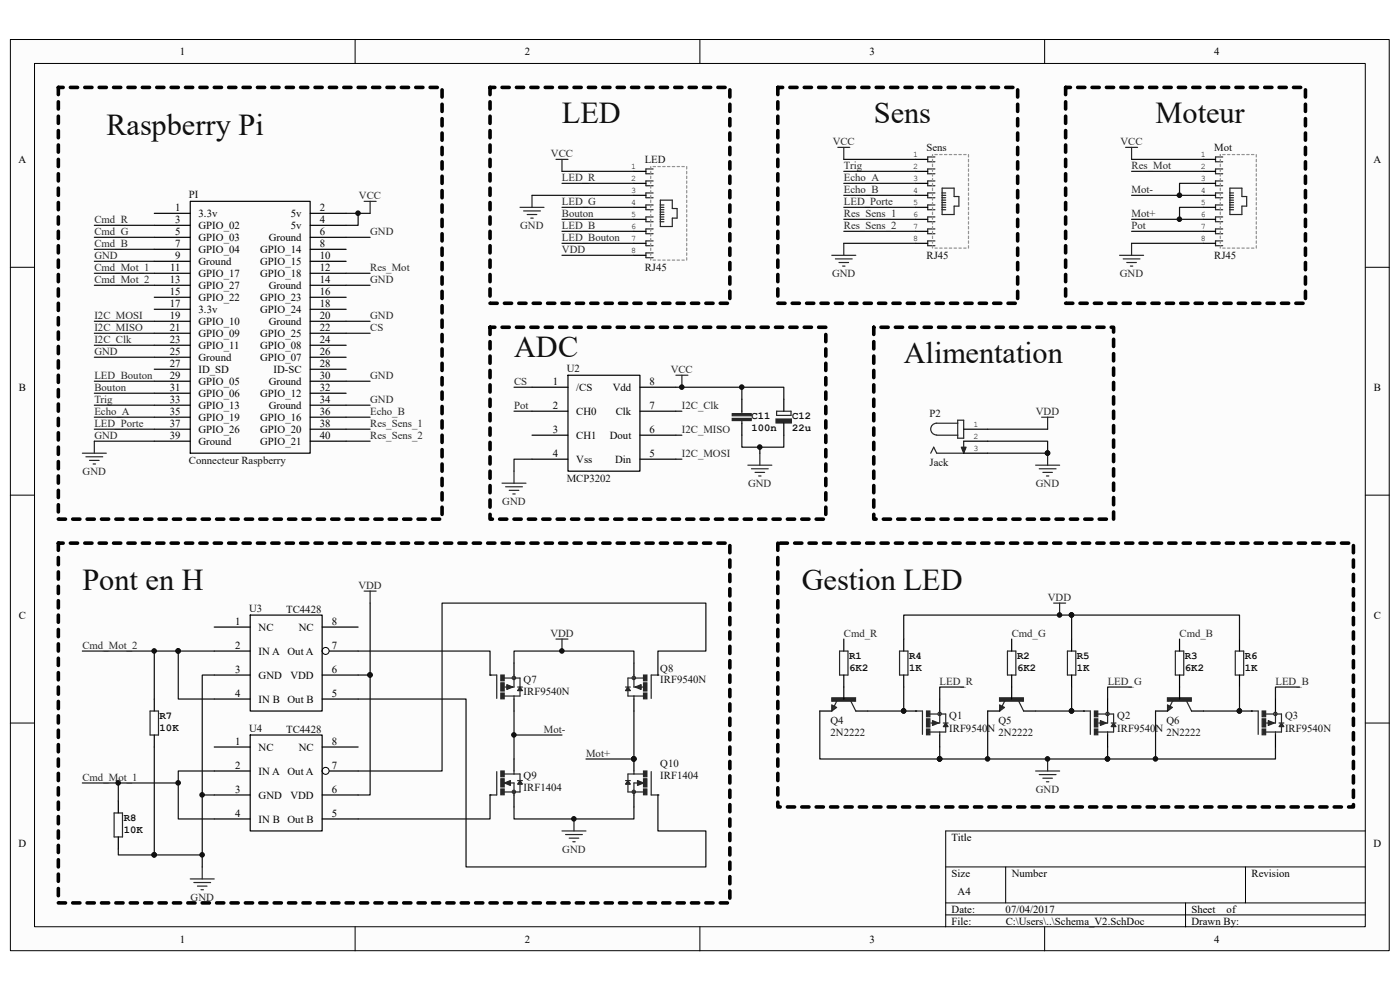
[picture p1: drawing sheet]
<svg xmlns="http://www.w3.org/2000/svg" width="297mm" height="210mm" viewBox="0 0 297 210" stroke-linecap="round" stroke-linejoin="round" font-family="sans-serif">
<path d="M2.2 8.4h292.5v193.3h-292.5z" fill="#fcfcfc"/>
<path d="M2.2 8.4h292.5v193.3h-292.5z" fill="none" stroke="#000" stroke-width=".21"/>
<path d="M7.4 13.5h282.2v183.1h-282.2z" fill="#fcfcfc"/>
<g fill="none" stroke="#000" stroke-width=".21">
<path d="M7.3 13.5h282.3v183.1h-282.3zM75.3 8.4v5.1M148.5 8.4v5.1M221.6 8.4v5.1M2.2 56.7h5.1M289.7 56.7h5.1M2.2 105h5.1M289.7 105h5.1M2.2 153.4h5.1M289.7 153.4h5.1M289.7 176.3h-89.1v20.3M75.3 196.6v5.1"/>
<path d="M148.5 196.6v5.1M200.6 183.9h89.1M200.6 191.5h89.1M200.6 194.1h89.1M213.4 183.9v7.6M221.6 196.6v5.1M251.5 191.5v5.1M264.2 183.9v7.6"/>
</g>
<g fill="none" stroke="#000" stroke-width=".25">
<path d="M134.5 36.4h2.5M134.5 38.9h2.5M194.3 33.8h2.5M194.3 36.4h2.5M194.3 38.9h2.5M255.3 33.8h2.6M255.3 36.4h2.6M255.3 38.9h2.6M32.7 45.3h7.7M32.7 47.8h7.7M32.7 50.3h7.7M32.7 52.9h7.7"/>
<path d="M32.7 55.4h7.7M32.7 58h7.7M40.4 42.7h25.4v53.4h-25.4zM65.8 45.3h7.6M65.8 47.8h7.6M65.8 50.3h7.6M65.8 52.9h7.6M65.8 55.4h7.6M65.8 58h7.6M134.5 41.4h2.5M134.5 44h2.5M134.5 46.5h2.5"/>
<path d="M134.5 49.1h2.5M134.5 51.6h2.5M134.5 54.2h2.5M194.3 41.4h2.5M194.3 44h2.5M194.3 46.5h2.5M194.3 49.1h2.5M194.3 51.6h2.5M255.3 41.4h2.6M255.3 44h2.6M255.3 46.5h2.6M255.3 49.1h2.6"/>
<path d="M255.3 51.6h2.6M32.7 60.5h7.7M32.7 63.1h7.7M32.7 65.6h7.7M32.7 68.2h7.7M32.7 70.7h7.7M32.7 73.2h7.7M32.7 75.8h7.7M32.7 78.3h7.7M65.8 60.5h7.6M65.8 63.1h7.6M65.8 65.6h7.6"/>
<path d="M65.8 68.2h7.6M65.8 70.7h7.6M65.8 73.2h7.6M65.8 75.8h7.6M65.8 78.3h7.6M120.5 79.6h15.3v20.4h-15.3zM32.7 80.9h7.7M32.7 83.4h7.7M32.7 86h7.7M32.7 88.5h7.7M32.7 91.1h7.7M32.7 93.6h7.7"/>
<path d="M65.8 80.9h7.6M65.8 83.4h7.6M65.8 86h7.6M65.8 88.5h7.6M65.8 91.1h7.6M65.8 93.6h7.6M112.9 82.1h7.6M112.9 87.2h7.6M112.9 92.3h7.6M112.9 97.4h7.6M135.8 82.1h7.6M135.8 87.2h7.6"/>
<path d="M135.8 92.3h7.6M135.8 97.4h7.6M157.4 84.7v2.5M157.4 89.8v2.5M166.3 84.7v2.5M166.3 89.8v2.5M204.4 91.1h5.1M204.4 93.6h5.1M204.4 96.1h5.1M45.5 133h7.6M45.5 138.1h7.6M68.3 138.1h7.7"/>
<path d="M179 135.6v2.5M191.7 135.6v2.5M214.6 135.6v2.5M227.3 135.6v2.5M250.2 135.6v2.5M263 135.6v2.5M45.5 143.2h7.6M45.5 148.3h7.6M68.3 143.2h7.7M68.3 148.3h7.7M173.9 150.8h2.6M179 143.2v5.1"/>
<path d="M181.6 150.8h2.5M191.7 143.2v2.5M209.5 150.8h2.6M214.6 143.2v5.1M217.2 150.8h2.5M227.3 143.2v2.5M245.2 150.8h2.5M250.2 143.2v5.1M252.8 150.8h2.5M263 143.2v2.5"/>
</g>
<g fill="none" stroke="#262626" stroke-width=".25">
<path d="M138.6 35.8h-1.6v1.1h1.6M138.6 38.4h-1.6v1h1.6M198.3 33.3h-1.5v1h1.5M198.3 35.8h-1.5v1.1h1.5M198.3 38.4h-1.5v1h1.5M199.9 39.9h2.5v1.8h1v2h-1v1.8h-2.5zM259.4 33.3h-1.5v1h1.5M259.4 35.8h-1.5v1.1h1.5M259.4 38.4h-1.5v1h1.5M260.9 39.9h2.6v1.8h1v2h-1v1.8h-2.6zM110.3 44h5.1M111.1 44.7h3.5"/>
<path d="M111.8 45.5h2.1M112.6 46.3h.5M112.9 41.4v2.6M138.6 40.9h-1.6v1h1.6M138.6 43.5h-1.6v1h1.6M138.6 46h-1.6v1h1.6M138.6 48.6h-1.6v1h1.6M138.6 51.1h-1.6v1h1.6M138.6 53.7h-1.6v1h1.6M140.1 43.5h.7M140.1 44.5h.7M140.1 46h.7"/>
<path d="M140.1 47h.7M140.1 45.5h.7M140.1 42.5h2.5v1.7h1v2.1h-1v1.8h-2.5zM140.1 44h.7M140.1 45h.7M140.1 46.5h.7M176.5 54.2h5.1M177.2 54.9h3.6M178 55.7h2M178.8 56.4h.5M179 51.6v2.6M198.3 40.9h-1.5v1h1.5"/>
<path d="M198.3 43.5h-1.5v1h1.5M198.3 46h-1.5v1h1.5M198.3 48.6h-1.5v1h1.5M198.3 51.1h-1.5v1h1.5M199.9 40.9h.7M199.9 41.9h.7M199.9 43.5h.7M199.9 44.5h.7M199.9 41.4h.7M199.9 42.5h.7M199.9 43h.7M199.9 44h.7"/>
<path d="M237.5 54.2h5.1M238.3 54.9h3.5M239 55.7h2.1M239.8 56.4h.5M240.1 51.6v2.6M259.4 40.9h-1.5v1h1.5M259.4 43.5h-1.5v1h1.5M259.4 46h-1.5v1h1.5M259.4 48.6h-1.5v1h1.5M259.4 51.1h-1.5v1h1.5M260.9 40.9h.8M260.9 41.9h.8"/>
<path d="M260.9 43.5h.8M260.9 44.5h.8M260.9 41.4h.8M260.9 42.5h.8M260.9 43h.8M260.9 44h.8M17.5 96.1h5.1M18.2 96.9h3.6M19 97.7h2M19.8 98.4h.5M20 93.6v2.5M109 100v2.5"/>
<path d="M157.4 87.2v.5M157.4 89.3v.5M158.7 98.7h5M159.4 99.4h3.6M161.2 96.1v2.6M164.8 87.2h3v.9h-3zM198.7 92.3h4.5M203.2 89.8h-4.5a1.25 1.25 0 0 0-1.2 1.2 1.25 1.25 0 0 0 1.2 1.3M203.2 89.1h1.2v3.9h-1.2zM204.4 93.6v2.5h-5.7l-.6-1.2-.6 1.2M219.7 98.7h5.1M220.5 99.4h3.5"/>
<path d="M222.3 96.1v2.6M106.5 102.5h5.1M107.3 103.3h3.5M108 104h2.1M108.8 104.8h.5M160.2 100.2h2M160.9 101h.6M221.2 100.2h2.1M222 101h.5M178.1 138.1h1.8v5.1h-1.8zM190.8 138.1h1.8v5.1h-1.8zM213.7 138.1h1.8v5.1h-1.8z"/>
<path d="M226.5 138.1h1.7v5.1h-1.7zM249.3 138.1h1.8v5.1h-1.8zM262.1 138.1h1.8v5.1h-1.8zM176.5 149.6l1 .5-1 .7zM176.6 149.8v.8l.6-.5-.5-.3v.4l.3-.1M177.6 148.6l-.6 1.2M180.5 148.8l1.1 2M212.1 149.6l1 .5-1 .7zM212.2 149.8v.8l.6-.5-.5-.3v.4l.3-.1M213.2 148.6l-.6 1.2M216.2 148.8l1 2M247.7 149.6l1 .5-1 .7z"/>
<path d="M247.8 149.8v.8l.7-.5-.5-.3v.4l.2-.1M248.8 148.6l-.6 1.2M251.8 148.8l1 2M219.7 163.6h5.1M220.5 164.3h3.5M221.2 165.1h2.1M222 165.8h.5M222.3 161v2.6"/>
</g>
<g fill="#262626" stroke="#262626" stroke-width=".25">
<path d="M203.9 94.9h1.1l-.6 1.2z"/>
<path d="M247.7 148h5v.8h-5z" fill-rule="evenodd"/>
<path d="M212.1 148h5v.8h-5z" fill-rule="evenodd"/>
<path d="M176.5 148h5v.8h-5z" fill-rule="evenodd"/>
<path d="M164.6 88.9h3.3v.8h-3.3z" fill-rule="evenodd"/>
<path d="M155.4 88.8h4v.4h-4z" fill-rule="evenodd"/>
<path d="M155.4 87.7h4v.5h-4z" fill-rule="evenodd"/>
</g>
<g fill="#0e0e0e" stroke="#0e0e0e" stroke-width=".21">
<circle cx="222.2" cy="96.1" r=".48"/>
<circle cx="222.2" cy="161" r=".48"/>
</g>
<path d="M138.1 35.3v19.9h7.6v-19.9h-7.6M197.8 32.8v19.8h7.7v-19.8h-7.7M258.9 32.8v19.8h7.6v-19.8h-7.6" fill="none" stroke="#8f8f8f" stroke-width=".25" stroke-dasharray=".5 .5"/>
<circle cx="69.1" cy="138.1" r=".74" fill="#fcfcfc" stroke="#000" stroke-width=".21"/>
<path d="M53.1 130.5h15.2v20.3h-15.2zM68.3 133h7.7M45.5 158.5h7.6M45.5 163.6h7.6M45.5 168.6h7.6M45.5 173.7h7.6M68.3 163.6h7.7M68.3 168.6h7.7M68.3 173.7h7.7" fill="none" stroke="#000" stroke-width=".25"/>
<circle cx="69.1" cy="163.5" r=".74" fill="#fcfcfc" stroke="#000" stroke-width=".21"/>
<g fill="none" stroke="#000" stroke-width=".25">
<path d="M32.7 148.3v2.5M32.7 155.9v2.6M53.1 155.9h15.2v20.4h-15.2zM68.3 158.5h7.7M104 143.2h.1M109 140.7v2.5M109 148.3v2.5M134.5 140.7v2.5M134.5 148.3v2.5M139.6 143.2h.1M194.3 150.8h.1M199.4 148.3v2.5"/>
<path d="M199.4 155.9v2.6M229.9 150.8h.1M235 148.3v2.5M235 155.9v2.6M265.5 150.8h.1M270.6 148.3v2.5M270.6 155.9v2.6M25.1 169.9v2.6M25.1 177.5v2.6M104 168.6h.1M109 161v2.6M109 168.6v2.6"/>
<path d="M134.5 161v2.6M134.5 168.6v2.6M139.6 168.6h.1"/>
</g>
<g fill="none" stroke="#262626" stroke-width=".25">
<path d="M118 33.8h2.5M119.2 33.8v2.6M177.7 31.3h2.6M179 31.3v2.5M238.8 31.3h2.5M240.1 31.3v2.5M77.2 42.7h2.6M78.5 42.7v2.6M143.4 79.6h2.5M144.7 79.6v2.5M221 88.5h2.5M222.3 88.5v2.6"/>
<path d="M77.2 125.4h2.6M78.5 125.4v2.5M118 135.6h2.5M119.2 135.6v2.5M223.5 127.9h2.6M224.8 127.9v2.6M31.8 150.8h1.8v5.1h-1.8zM104 143.2h1.4v5M107 143.8h3.3v1.8M109 143.2v2.5h-1.9M109 147.7v.6M109.8 145.7h1"/>
<path d="M110.3 146.3v1.4h-3.3M132.7 145.7h1M133.2 146.3v1.4h3.3M134.5 143.2v2.5h1.9M134.5 147.7v.6M136.5 143.8h-3.3v1.8M139.6 143.2h-1.4v5M194.3 150.8h1.4v5M197.3 151.5h3.3v1.8M199.4 150.8v2.6h-1.9M199.4 155.3v.6M200.1 153.4h1"/>
<path d="M200.6 153.9v1.4h-3.2M229.9 150.8h1.4v5M232.9 151.5h3.3v1.8M235 150.8v2.6h-1.9M235 155.3v.6M235.7 153.4h1.1M236.2 153.9v1.4h-3.2M265.5 150.8h1.4v5M268.6 151.5h3.3v1.8M270.6 150.8v2.6h-1.9M270.6 155.3v.6M271.4 153.4h1"/>
<path d="M271.9 153.9v1.4h-3.3M24.2 172.5h1.8v5h-1.8zM105.4 163.7v4.9h-1.4M107 164.2h3.3v1.4M108.2 166.1h.8v2.5M109 163.6v.6M109.8 165.6h1M110.3 166.2v1.8h-3.3M119.2 176.3h5.1M120 177h3.5M120.8 177.8h2M121.5 178.6h.5"/>
<path d="M121.8 173.7v2.6M132.7 165.6h1M133.2 166.2v1.8h3.3M134.5 163.6v.6M135.4 166.1h-.9v2.5M136.5 164.2h-3.3v1.4M138.2 163.7v4.9h1.4M40.4 186.5h5.1M41.1 187.2h3.6M41.9 188h2M42.7 188.7h.5M42.9 183.9v2.6"/>
</g>
<g fill="#262626" stroke="#262626" stroke-width=".25">
<path d="M107 166.1l1.3-.5v1z"/>
<path d="M110.3 165.6l.5 .8h-1z"/>
<path d="M135.3 165.6l1.2 .5-1.2 .5z"/>
<path d="M133.2 165.6l.5 .8h-1z"/>
<path d="M134.7 145.7l1.3-.5v1.1z"/>
<path d="M133.2 145.7l.5 .8h-1z"/>
<path d="M107.5 145.2l1.3 .5-1.3 .6z"/>
<path d="M110.3 145.7l.5 .8h-1z"/>
<path d="M233.4 152.9l1.3 .5-1.3 .5z"/>
<path d="M236.2 153.4l.6 .7h-1.1z"/>
<path d="M197.8 152.9l1.3 .5-1.3 .5z"/>
<path d="M200.6 153.4l.5 .7h-1z"/>
<path d="M269.1 152.9l1.2 .5-1.2 .5z"/>
<path d="M271.9 153.4l.5 .7h-1z"/>
<path d="M106.3 167.4h.7v1.2h-.7z" fill-rule="evenodd"/>
<path d="M106.3 163.6h.7v1.2h-.7z" fill-rule="evenodd"/>
<path d="M106.3 165.2h.7v1.7h-.7z" fill-rule="evenodd"/>
<path d="M136.5 167.4h.7v1.2h-.7z" fill-rule="evenodd"/>
<path d="M136.5 163.6h.7v1.2h-.7z" fill-rule="evenodd"/>
<path d="M136.5 165.2h.7v1.7h-.7z" fill-rule="evenodd"/>
<path d="M136.5 143.2h.7v1.2h-.7z" fill-rule="evenodd"/>
<path d="M136.5 147h.7v1.2h-.7z" fill-rule="evenodd"/>
<path d="M136.5 144.9h.7v1.7h-.7z" fill-rule="evenodd"/>
<path d="M106.3 143.2h.7v1.2h-.7z" fill-rule="evenodd"/>
<path d="M106.3 147h.7v1.2h-.7z" fill-rule="evenodd"/>
<path d="M106.3 144.9h.7v1.7h-.7z" fill-rule="evenodd"/>
<path d="M232.2 150.8h.7v1.3h-.7z" fill-rule="evenodd"/>
<path d="M232.2 154.7h.7v1.2h-.7z" fill-rule="evenodd"/>
<path d="M232.2 152.5h.7v1.7h-.7z" fill-rule="evenodd"/>
<path d="M196.6 150.8h.7v1.3h-.7z" fill-rule="evenodd"/>
<path d="M196.6 154.7h.7v1.2h-.7z" fill-rule="evenodd"/>
<path d="M196.6 152.5h.7v1.7h-.7z" fill-rule="evenodd"/>
<path d="M267.8 150.8h.7v1.3h-.7z" fill-rule="evenodd"/>
<path d="M267.8 154.7h.7v1.2h-.7z" fill-rule="evenodd"/>
<path d="M267.8 152.5h.7v1.7h-.7z" fill-rule="evenodd"/>
</g>
<g fill="none" stroke="#262626" stroke-width=".76">
<circle cx="109" cy="143.8" r=".1"/>
<circle cx="134.5" cy="143.8" r=".1"/>
<circle cx="199.3" cy="151.4" r=".1"/>
<circle cx="235" cy="151.4" r=".1"/>
<circle cx="270.6" cy="151.4" r=".1"/>
<circle cx="109" cy="168" r=".1"/>
<circle cx="134.5" cy="168" r=".1"/>
</g>
<g fill="#0e0e0e" stroke="#0e0e0e" stroke-width=".21">
<circle cx="134.5" cy="161" r=".48"/>
<circle cx="121.7" cy="173.7" r=".48"/>
<circle cx="119.2" cy="138.1" r=".48"/>
<circle cx="224.8" cy="130.5" r=".48"/>
<circle cx="144.6" cy="82.1" r=".48"/>
<circle cx="262.9" cy="150.8" r=".48"/>
<circle cx="235" cy="161" r=".48"/>
<circle cx="191.7" cy="150.8" r=".48"/>
<circle cx="227.3" cy="150.8" r=".48"/>
<circle cx="227.3" cy="130.5" r=".48"/>
<circle cx="161.2" cy="94.8" r=".48"/>
<circle cx="76" cy="45.2" r=".48"/>
<circle cx="157.4" cy="82.1" r=".48"/>
<circle cx="109" cy="155.9" r=".48"/>
<circle cx="78.5" cy="143.2" r=".48"/>
<circle cx="37.8" cy="138.1" r=".48"/>
<circle cx="32.7" cy="138.1" r=".48"/>
<circle cx="37.8" cy="166.1" r=".48"/>
<circle cx="25.1" cy="166.1" r=".48"/>
<circle cx="32.7" cy="181.3" r=".48"/>
<circle cx="42.9" cy="181.3" r=".48"/>
<circle cx="42.9" cy="168.6" r=".48"/>
<circle cx="250.2" cy="41.4" r=".48"/>
<circle cx="250.2" cy="46.5" r=".48"/>
<circle cx="222.2" cy="96.1" r=".48"/>
<circle cx="199.3" cy="161" r=".48"/>
<circle cx="209.5" cy="161" r=".48"/>
<circle cx="245.1" cy="161" r=".48"/>
</g>
<g fill="none" stroke="#0e0e0e" stroke-width=".25">
<path d="M119.2 38.9h15.3M119.2 36.4h15.3M179 38.9h15.3M179 36.4h15.3M179 33.8h15.3M240.1 36.4h15.2M240.1 33.8h15.2M255.3 38.9h-5.1v2.5M20 47.8h12.7M20 50.3h12.7M20 52.9h12.7M20 58h12.7"/>
<path d="M20 55.4h12.7M73.4 50.3h5.1M73.4 45.3h5.1M73.4 58h5.1M76 45.3v2.5h-2.6M112.9 41.4h21.6M119.2 46.5h15.3M119.2 49.1h15.3M119.2 51.6h15.3M119.2 44h15.3M119.2 54.2h15.3M179 46.5h15.3"/>
<path d="M179 49.1h15.3M179 51.6h15.3M179 44h15.3M179 41.4h15.3M240.1 46.5h15.2M240.1 49.1h15.2M240.1 51.6h15.2M240.1 41.4h15.2M255.3 44h-5.1v2.5M20 70.7h12.7M20 68.2h12.7M20 73.2h12.7"/>
<path d="M20 60.5h12.7M20 75.8h12.7M73.4 70.7h5.1M73.4 68.2h5.1M73.4 60.5h5.1M20 88.5h12.7M20 91.1h12.7M20 93.6h12.7M20 80.9h12.7M20 86h12.7M20 83.4h12.7M73.4 88.5h5.1"/>
<path d="M73.4 91.1h5.1M73.4 93.6h5.1M73.4 80.9h5.1M73.4 86h5.1M109 87.2h3.9M109 82.1h3.9M112.9 97.4h-3.9v2.6M143.4 82.1h22.9v2.6M143.4 87.2h1.3M143.4 92.3h1.3M143.4 97.4h1.3M157.4 92.3v2.6h8.9v-2.6"/>
<path d="M157.4 82.1v2.6M161.2 94.9v1.2M209.5 93.6h12.8v2.5h-12.8M209.5 91.1h12.8M17.5 138.1h20.3M32.7 138.1v10.2M45.5 138.1h-7.7v10.2h7.7M76 138.1h28v5.1M78.5 127.9v15.3h-2.5M191.7 135.6v-5.1h35.6v5.1M227.3 130.5h35.7v5.1M32.7 158.5v22.9h10.2"/>
<path d="M45.5 143.2h-2.6v40.7M76 148.3h22.9v35.6h50.9v-7.6h-10.2v-7.7M78.5 143.2v25.4h-2.5M109 140.7v-2.6h25.5v2.6M109 150.8v10.2M109 155.9h10.2M134.5 150.8v10.2h-10.2M139.6 143.2v-5.1h10.2v-10.2h-56v35.7h-17.8M173.9 150.8v10.2h25.5M191.7 145.7v5.1h-7.6M191.7 150.8h2.6M199.4 158.5v2.5"/>
<path d="M204.4 145.7h-5v2.6M209.5 150.8v10.2M227.3 145.7v5.1h-7.6M227.3 150.8h2.6M235 158.5v2.5h35.6v-2.5M240.1 145.7h-5.1v2.6M245.2 150.8v10.2M263 145.7v5.1h-7.7M263 150.8h2.5M275.7 145.7h-5.1v2.6M17.5 166.1h20.3M25.1 166.1v3.8"/>
<path d="M42.9 168.6h2.6M45.5 163.6h-7.7v10.1h7.7M104 168.6v5.1h-28M109 171.2v2.5h25.5v-2.5M199.4 161h35.6M25.1 180.1v1.3h7.6"/>
</g>
<path d="M12.4 18.5v91.6h81.4v-91.6h-81.4M104 18.5v45.8h50.8v-45.8h-50.8M165 18.5v45.8h50.9v-45.8h-50.9M226.1 18.5v45.8h50.9v-45.8h-50.9M104 69.4v40.7h71.2v-40.7h-71.2M185.4 69.4v40.7h50.8v-40.7h-50.8M12.4 115.2v76.3h142.4v-76.3h-142.4M165 115.2v56h122.1v-56h-122.1" fill="none" stroke="#000" stroke-width=".76" stroke-dasharray="1.5 1.5"/>
<g font-size="6.4" fill="#0e0e0e">
<text x="22.6" y="28.6">Raspberry Pi</text>
<text x="119.2" y="26">LED</text>
<text x="185.4" y="26">Sens</text>
<text x="245.2" y="26">Moteur</text>
<text x="109.1" y="75.6">ADC</text>
<text x="191.7" y="76.9">Alimentation</text>
<text x="17.5" y="125.3">Pont en H</text>
<text x="170.1" y="125.3">Gestion LED</text>
</g>
<g font-size="2.3">
<text x="38.2" y="11.7">1</text>
<text x="111.3" y="11.7">2</text>
<text x="184.5" y="11.7">3</text>
<text x="257.6" y="11.7">4</text>
<text x="3.9" y="34.6">A</text>
<text x="291.4" y="34.6">A</text>
<text x="37.2" y="44.7">1</text>
<text x="37.2" y="47.3">3</text>
<text x="42.1" y="46">3.3v</text>
<text x="61.7" y="46">5v</text>
<text x="67.8" y="44.7">2</text>
<text x="67.8" y="47.3">4</text>
<text x="37.2" y="49.8">5</text>
<text x="37.2" y="52.4">7</text>
<text x="42.1" y="48.6">GPIO_02</text>
<text x="42.1" y="51.1">GPIO_03</text>
<text x="42.1" y="53.7">GPIO_04</text>
<text x="55.2" y="53.7">GPIO_14</text>
<text x="57" y="51.1">Ground</text>
<text x="61.7" y="48.6">5v</text>
<text x="67.8" y="49.8">6</text>
<text x="67.8" y="52.4">8</text>
<text x="36.1" y="57.5">11</text>
<text x="37.2" y="54.9">9</text>
<text x="42.1" y="56.2">Ground</text>
<text x="42.1" y="58.8">GPIO_17</text>
<text x="55.2" y="56.2">GPIO_15</text>
<text x="55.2" y="58.8">GPIO_18</text>
<text x="67.8" y="54.9">10</text>
<text x="67.8" y="57.5">12</text>
<text x="36" y="60">13</text>
<text x="36" y="62.6">15</text>
<text x="36" y="65.1">17</text>
<text x="42.1" y="61.3">GPIO_27</text>
<text x="42.1" y="63.8">GPIO_22</text>
<text x="55.2" y="63.8">GPIO_23</text>
<text x="57" y="61.3">Ground</text>
<text x="67.8" y="60">14</text>
<text x="67.8" y="62.6">16</text>
<text x="67.8" y="65.1">18</text>
<text x="36" y="67.6">19</text>
<text x="36" y="70.2">21</text>
<text x="42.1" y="66.4">3.3v</text>
<text x="42.1" y="68.9">GPIO_10</text>
<text x="42.1" y="71.5">GPIO_09</text>
<text x="55.2" y="66.4">GPIO_24</text>
<text x="55.2" y="71.5">GPIO_25</text>
<text x="57" y="68.9">Ground</text>
<text x="67.8" y="67.6">20</text>
<text x="67.8" y="70.2">22</text>
<text x="36" y="72.7">23</text>
<text x="36" y="75.3">25</text>
<text x="36" y="77.9">27</text>
<text x="42.1" y="74">GPIO_11</text>
<text x="42.1" y="76.6">Ground</text>
<text x="55.2" y="74">GPIO_08</text>
<text x="55.2" y="76.6">GPIO_07</text>
<text x="67.8" y="72.7">24</text>
<text x="67.8" y="75.3">26</text>
<text x="67.8" y="77.9">28</text>
<text x="4" y="82.9">B</text>
<text x="36" y="80.4">29</text>
<text x="36" y="82.9">31</text>
<text x="42.1" y="79.1">ID_SD</text>
<text x="42.1" y="81.7">GPIO_05</text>
<text x="57" y="81.7">Ground</text>
<text x="58" y="79.1">ID-SC</text>
<text x="67.8" y="80.4">30</text>
<text x="67.8" y="82.9">32</text>
<text x="117.3" y="81.7">1</text>
<text x="122.3" y="82.9">/CS</text>
<text x="130" y="82.9">Vdd</text>
<text x="137.8" y="81.7">8</text>
<text x="291.5" y="82.9">B</text>
<text x="36" y="85.5">33</text>
<text x="36" y="88">35</text>
<text x="42.1" y="84.2">GPIO_06</text>
<text x="42.1" y="86.7">GPIO_13</text>
<text x="42.1" y="89.3">GPIO_19</text>
<text x="55.2" y="84.2">GPIO_12</text>
<text x="55.2" y="89.3">GPIO_16</text>
<text x="57" y="86.7">Ground</text>
<text x="67.8" y="85.5">34</text>
<text x="67.8" y="88">36</text>
<text x="117.3" y="86.7">2</text>
<text x="122.3" y="88">CH0</text>
<text x="130.6" y="88">Clk</text>
<text x="137.8" y="86.7">7</text>
<text x="36" y="90.6">37</text>
<text x="36" y="93.1">39</text>
<text x="42.1" y="91.8">GPIO_26</text>
<text x="42.1" y="94.4">Ground</text>
<text x="55.2" y="91.8">GPIO_20</text>
<text x="55.2" y="94.4">GPIO_21</text>
<text x="67.8" y="90.6">38</text>
<text x="67.8" y="93.1">40</text>
<text x="117.3" y="91.8">3</text>
<text x="122.3" y="93.1">CH1</text>
<text x="129.4" y="93.1">Dout</text>
<text x="137.8" y="91.8">6</text>
<text x="117.3" y="96.9">4</text>
<text x="122.3" y="98.2">Vss</text>
<text x="130.5" y="98.2">Din</text>
<text x="137.8" y="96.9">5</text>
<text x="4" y="131.3">C</text>
<text x="291.5" y="131.3">C</text>
<text x="49.9" y="132.5">1</text>
<text x="49.9" y="137.6">2</text>
<text x="54.9" y="133.8">NC</text>
<text x="63.4" y="133.8">NC</text>
<text x="70.4" y="137.6">7</text>
<text x="70.4" y="132.5">8</text>
<text x="49.9" y="142.7">3</text>
<text x="54.9" y="138.9">IN A</text>
<text x="54.9" y="144">GND</text>
<text x="61" y="138.9">Out A</text>
<text x="61.6" y="144">VDD</text>
<text x="70.4" y="142.7">6</text>
<text x="49.9" y="147.8">4</text>
<text x="54.9" y="149.1">IN B</text>
<text x="61" y="149.1">Out B</text>
<text x="70.4" y="147.8">5</text>
<text x="49.9" y="158">1</text>
<text x="54.9" y="159.3">NC</text>
<text x="63.4" y="159.3">NC</text>
<text x="70.4" y="158">8</text>
<text x="49.9" y="163.1">2</text>
<text x="54.9" y="164.3">IN A</text>
<text x="61" y="164.3">Out A</text>
<text x="70.4" y="163.1">7</text>
<text x="49.9" y="168.1">3</text>
<text x="49.9" y="173.2">4</text>
<text x="54.9" y="169.4">GND</text>
<text x="61.6" y="169.4">VDD</text>
<text x="70.4" y="173.2">5</text>
<text x="70.4" y="168.1">6</text>
<text x="3.9" y="179.6">D</text>
<text x="54.9" y="174.5">IN B</text>
<text x="61" y="174.5">Out B</text>
<text x="201.9" y="178.3">Title</text>
<text x="291.4" y="179.6">D</text>
<text x="201.9" y="186">Size</text>
<text x="214.6" y="186">Number</text>
<text x="265.5" y="186">Revision</text>
<text x="203.2" y="189.8">A4</text>
<text x="201.9" y="193.6">Date:</text>
<text x="201.9" y="196.1">File:</text>
<text x="213.3" y="193.6">07/04/2017</text>
<text x="213.4" y="196.1">C:\Users\..\Schema_V2.SchDoc</text>
<text x="252.8" y="196.1">Drawn By:</text>
<text x="252.8" y="193.6">Sheet</text>
<text x="260.2" y="193.6">of</text>
<text x="38.2" y="199.9">1</text>
<text x="111.3" y="199.9">2</text>
<text x="184.5" y="199.9">3</text>
<text x="257.6" y="199.9">4</text>
</g>
<g font-size="2.3" fill="#262626">
<text x="116.9" y="33.3">VCC</text>
<text x="176.7" y="30.8">VCC</text>
<text x="179" y="35.9">Trig</text>
<text x="237.7" y="30.8">VCC</text>
<text x="240.1" y="35.9">Res_Mot</text>
<text x="119.2" y="38.4">LED_R</text>
<text x="179" y="38.4">Echo_A</text>
<text x="179" y="40.9">Echo_B</text>
<text x="240.1" y="40.9">Mot-</text>
<text x="20" y="47.3">Cmd_R</text>
<text x="76.2" y="42.2">VCC</text>
<text x="119.2" y="46">Bouton</text>
<text x="119.2" y="43.5">LED_G</text>
<text x="179" y="43.5">LED_Porte</text>
<text x="179" y="46">Res_Sens_1</text>
<text x="240.1" y="46">Mot+</text>
<text x="20" y="49.8">Cmd_G</text>
<text x="20" y="52.4">Cmd_B</text>
<text x="78.5" y="49.8">GND</text>
<text x="110.4" y="48.6">GND</text>
<text x="119.2" y="51.1">LED_Bouton</text>
<text x="119.2" y="53.7">VDD</text>
<text x="119.2" y="48.6">LED_B</text>
<text x="179" y="48.6">Res_Sens_2</text>
<text x="240.1" y="48.6">Pot</text>
<text x="20" y="57.5">Cmd_Mot_1</text>
<text x="20" y="54.9">GND</text>
<text x="78.5" y="57.5">Res_Mot</text>
<text x="176.5" y="58.8">GND</text>
<text x="237.6" y="58.8">GND</text>
<text x="20" y="60">Cmd_Mot_2</text>
<text x="78.5" y="60">GND</text>
<text x="20" y="70.2">I2C_MISO</text>
<text x="20" y="67.6">I2C_MOSI</text>
<text x="78.5" y="70.2">CS</text>
<text x="78.5" y="67.6">GND</text>
<text x="20" y="72.7">I2C_Clk</text>
<text x="20" y="75.3">GND</text>
<text x="20" y="80.4">LED_Bouton</text>
<text x="20" y="82.9">Bouton</text>
<text x="78.5" y="80.4">GND</text>
<text x="109.1" y="81.7">CS</text>
<text x="142.3" y="79.1">VCC</text>
<text x="20" y="85.5">Trig</text>
<text x="20" y="88">Echo_A</text>
<text x="78.5" y="85.5">GND</text>
<text x="78.5" y="88">Echo_B</text>
<text x="109.1" y="86.7">Pot</text>
<text x="144.7" y="86.7">I2C_Clk</text>
<text x="219.8" y="88">VDD</text>
<text x="20" y="93.1">GND</text>
<text x="20" y="90.6">LED_Porte</text>
<text x="78.5" y="90.6">Res_Sens_1</text>
<text x="78.5" y="93.1">Res_Sens_2</text>
<text x="144.7" y="91.8">I2C_MISO</text>
<text x="17.5" y="100.7">GND</text>
<text x="144.7" y="96.9">I2C_MOSI</text>
<text x="106.6" y="107.1">GND</text>
<text x="158.7" y="103.3">GND</text>
<text x="219.8" y="103.3">GND</text>
<text x="76" y="124.9">VDD</text>
<text x="222.3" y="127.4">VDD</text>
<text x="17.5" y="137.6">Cmd_Mot_2</text>
<text x="116.8" y="135.1">VDD</text>
<text x="179" y="135.1">Cmd_R</text>
<text x="214.6" y="135.1">Cmd_G</text>
<text x="250.2" y="135.1">Cmd_B</text>
<text x="199.3" y="145.2">LED_R</text>
<text x="235" y="145.2">LED_G</text>
<text x="270.6" y="145.2">LED_B</text>
<text x="115.4" y="155.4">Mot-</text>
<text x="124.3" y="160.5">Mot+</text>
<text x="17.5" y="165.6">Cmd_Mot_1</text>
<text x="219.8" y="168.1">GND</text>
<text x="119.3" y="180.8">GND</text>
<text x="40.4" y="191.1">GND</text>
</g>
<g font-size="2.3" fill="#0e0e0e">
<text x="136.8" y="34.6">LED</text>
<text x="196.6" y="32">Sens</text>
<text x="257.6" y="32">Mot</text>
<text x="40.1" y="42">PI</text>
<text x="136.8" y="57.5">RJ45</text>
<text x="196.6" y="54.9">RJ45</text>
<text x="257.6" y="54.9">RJ45</text>
<text x="120.2" y="78.9">U2</text>
<text x="197.2" y="88.4">P2</text>
<text x="40.1" y="98.4">Connecteur Raspberry</text>
<text x="197.2" y="98.9">Jack</text>
<text x="120.2" y="102.2">MCP3202</text>
<text x="52.8" y="129.8">U3</text>
<text x="60.7" y="130">TC4428</text>
<text x="140.1" y="142.5">Q8</text>
<text x="111.1" y="145">Q7</text>
<text x="111.1" y="147.5">IRF9540N</text>
<text x="140.1" y="145">IRF9540N</text>
<text x="52.8" y="155.2">U4</text>
<text x="60.7" y="155.4">TC4428</text>
<text x="176.2" y="153.6">Q4</text>
<text x="201.4" y="152.6">Q1</text>
<text x="201.4" y="155.2">IRF9540N</text>
<text x="211.8" y="153.6">Q5</text>
<text x="237" y="152.6">Q2</text>
<text x="237" y="155.2">IRF9540N</text>
<text x="247.4" y="153.6">Q6</text>
<text x="272.6" y="152.6">Q3</text>
<text x="272.6" y="155.2">IRF9540N</text>
<text x="176.2" y="156.2">2N2222</text>
<text x="211.8" y="156.2">2N2222</text>
<text x="247.4" y="156.2">2N2222</text>
<text x="111.1" y="165.4">Q9</text>
<text x="111.1" y="167.9">IRF1404</text>
<text x="140.1" y="162.8">Q10</text>
<text x="140.1" y="165.4">IRF1404</text>
</g>
<g font-size="2.2" fill="#0e0e0e">
<text x="159.4" y="88.9">C11</text>
<text x="168.1" y="88.9">C12</text>
<text x="159.4" y="91.4">100n</text>
<text x="168.1" y="91.4">22u</text>
<text x="180.2" y="139.7">R1</text>
<text x="180.2" y="142.3">6K2</text>
<text x="192.9" y="139.7">R4</text>
<text x="192.9" y="142.3">1K</text>
<text x="215.8" y="139.7">R2</text>
<text x="215.8" y="142.3">6K2</text>
<text x="228.5" y="139.7">R5</text>
<text x="228.5" y="142.3">1K</text>
<text x="251.4" y="139.7">R3</text>
<text x="251.4" y="142.3">6K2</text>
<text x="264.1" y="139.7">R6</text>
<text x="264.1" y="142.3">1K</text>
<text x="33.9" y="152.4">R7</text>
<text x="33.9" y="155">10K</text>
<text x="26.2" y="174.1">R8</text>
<text x="26.2" y="176.6">10K</text>
</g>
<g font-size="1.8">
<text x="133.9" y="35.8">1</text>
<text x="193.7" y="33.3">1</text>
<text x="193.7" y="35.8">2</text>
<text x="254.8" y="33.3">1</text>
<text x="254.8" y="35.8">2</text>
<text x="133.9" y="38.4">2</text>
<text x="133.9" y="40.9">3</text>
<text x="193.7" y="38.4">3</text>
<text x="193.7" y="40.9">4</text>
<text x="254.8" y="38.4">3</text>
<text x="254.8" y="40.9">4</text>
<text x="133.9" y="43.4">4</text>
<text x="133.9" y="46">5</text>
<text x="193.7" y="43.4">5</text>
<text x="193.7" y="46">6</text>
<text x="254.8" y="43.4">5</text>
<text x="254.8" y="46">6</text>
<text x="133.9" y="48.5">6</text>
<text x="133.9" y="51.1">7</text>
<text x="133.9" y="53.6">8</text>
<text x="193.7" y="48.5">7</text>
<text x="193.7" y="51.1">8</text>
<text x="254.8" y="48.5">7</text>
<text x="254.8" y="51.1">8</text>
<text x="206.5" y="90.5">1</text>
<text x="206.5" y="93">2</text>
<text x="206.5" y="95.6">3</text>
</g>
</svg>
